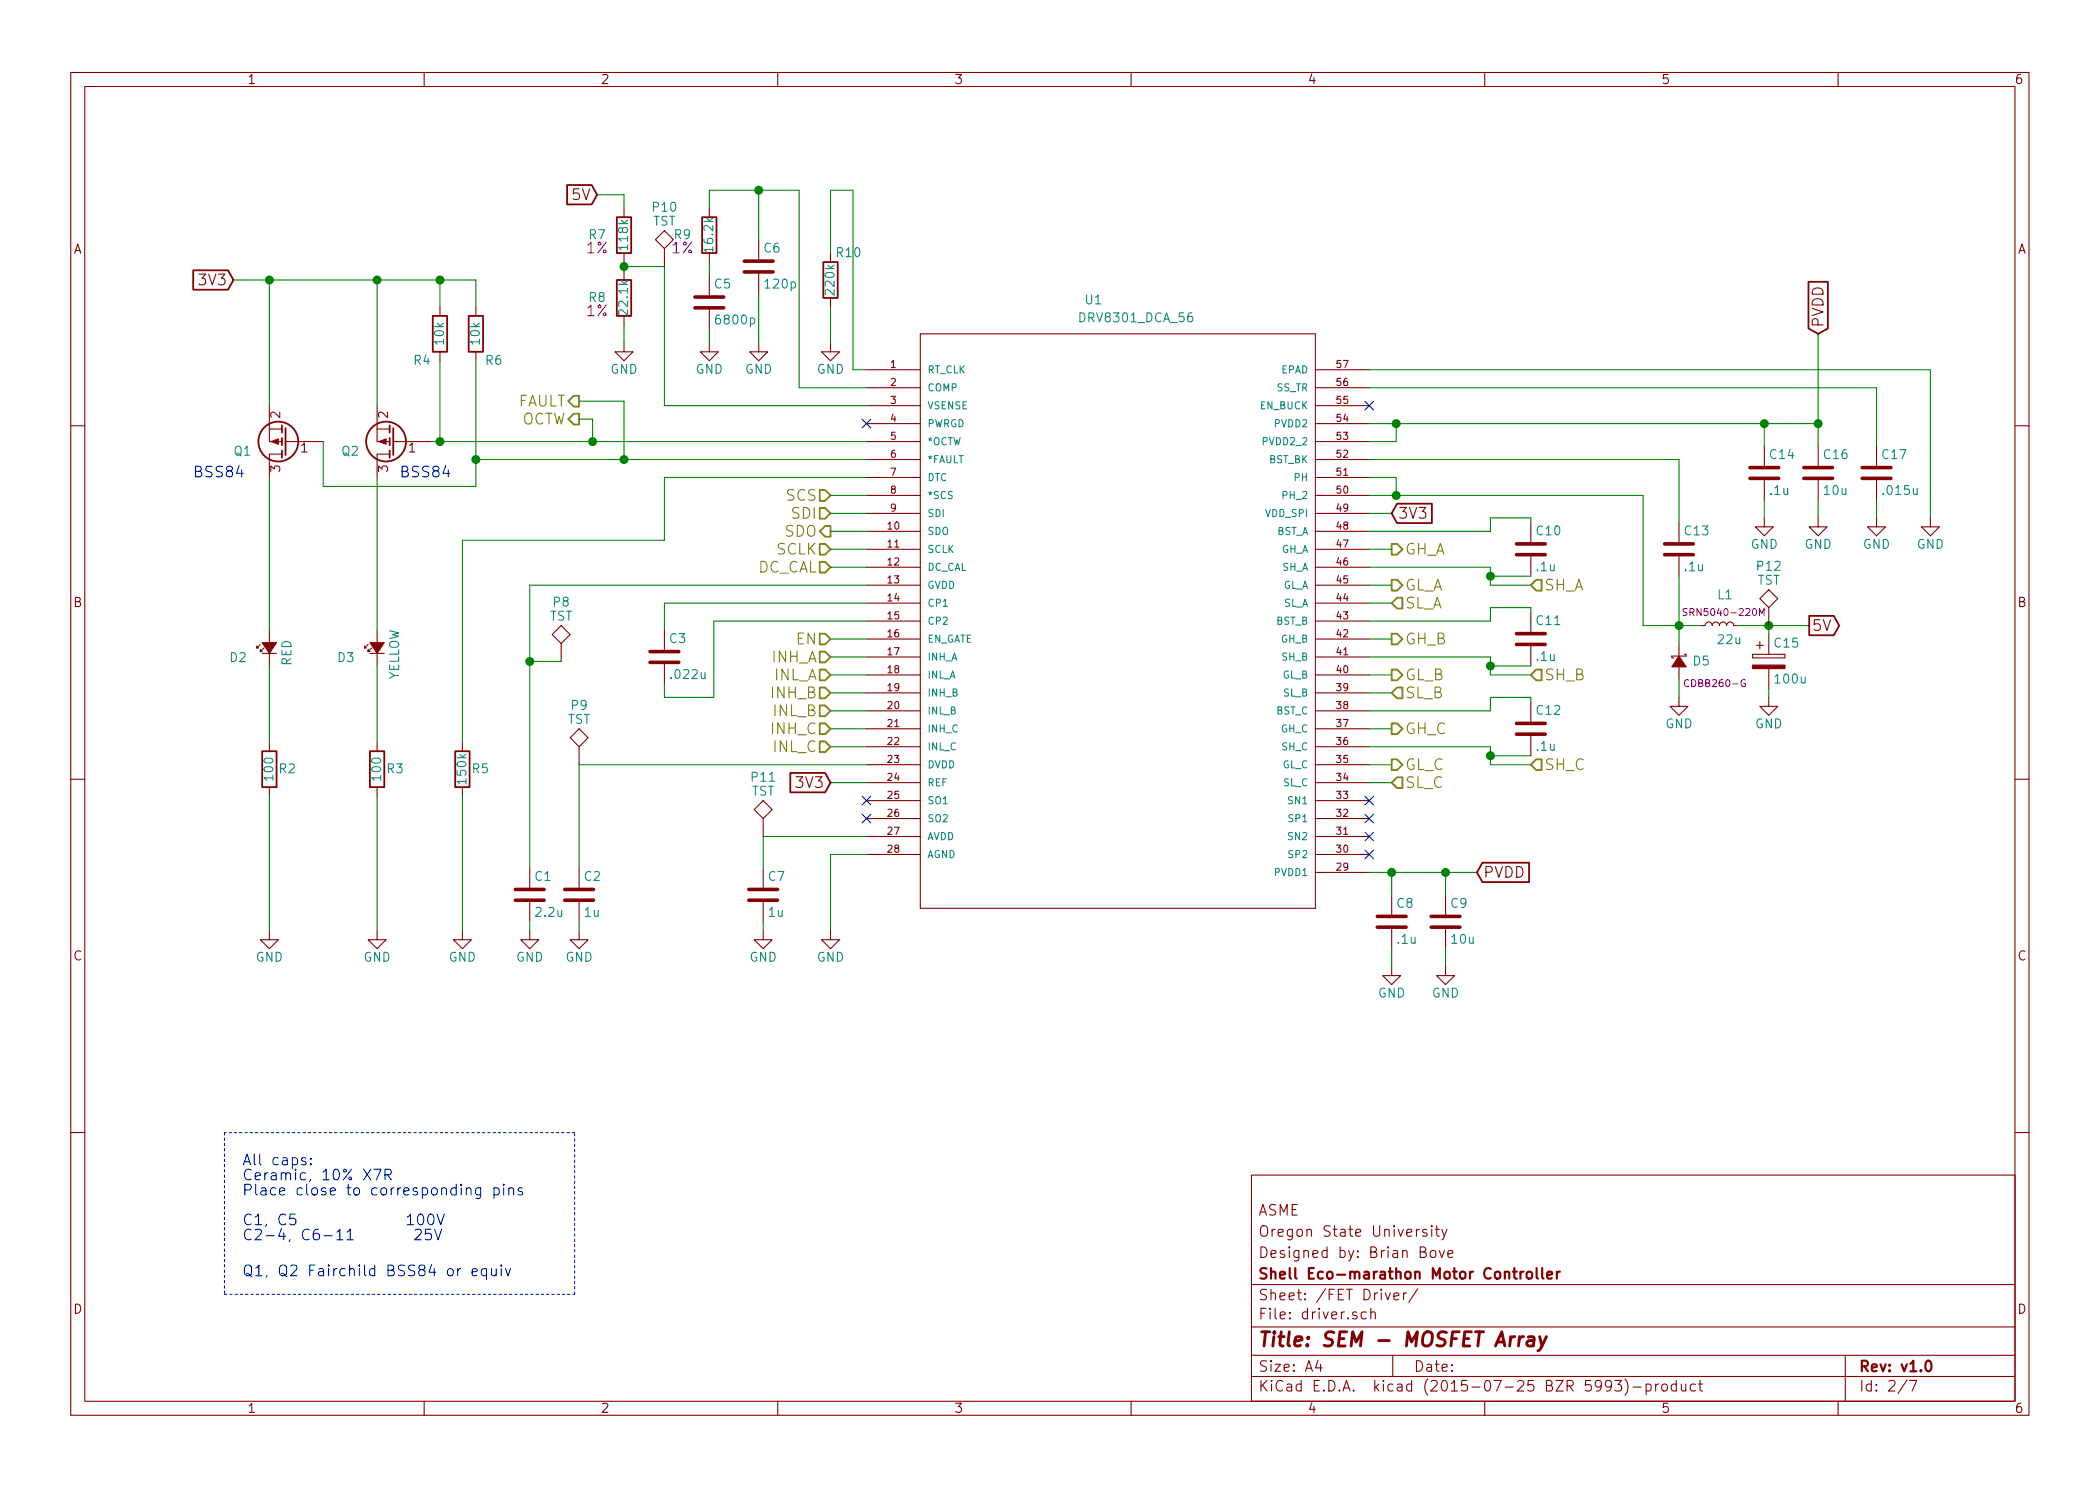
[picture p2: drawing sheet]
<svg xmlns="http://www.w3.org/2000/svg" width="297mm" height="210mm" viewBox="0 0 297 210" stroke-linecap="round" stroke-linejoin="round" font-family="sans-serif">
<g fill="none" stroke="#840000" stroke-width=".15">
<path d="M10 10.3h277v189.9h-277zM12 12.2h273v186.1h-273zM60 10.3v1.9M110 10.3v1.9M160 10.3v1.9M210 10.3v1.9M260 10.3v1.9M88.3 29.5v1.2M88.3 35.8v1.3M88.3 38.3v1.3M92.7 33.9l1.3-1.3 1.2 1.3-1.2 1.3zM94 35.2v2.5"/>
<path d="M100.3 29.5v1.2M100.3 35.8v1.3M100.3 39v2.8M107.3 33.9v2.8M107.3 38.7v2.8M117.5 35.8v1.3M38.1 57.4v5.1h1.8M53.3 57.4v5.1h1.8M62.2 43.4v1.3M62.2 49.8v1.2M67.3 43.4v1.3M67.3 49.8v1.2"/>
<path d="M88.3 48.5v1.3h1.2l-1.2 1.2-1.3-1.2h1.3M88.3 44.7v1.3M100.3 48.5v1.3h1.3l-1.3 1.2-1.2-1.2h1.2M100.3 43.8v2.8M107.3 48.5v1.3h1.3l-1.3 1.2-1.3-1.2h1.3M117.5 48.5v1.3h1.2l-1.2 1.2-1.3-1.2h1.3M117.5 42.2v1.2M122.6 52.3h7.6M122.6 54.9h7.6M122.6 57.4h7.6M122.6 59.9h7.6M130.2 47.2h55.9v81.3h-55.9z"/>
<path d="M186.1 52.3h7.6M186.1 54.9h7.6M186.1 57.4h7.6M186.1 59.9h7.6M10 60.2h2M38.1 60.7h1.8M39.9 64.3h-1.8v3.3M40.4 62.5h5.3M53.3 60.7h1.8M55.1 64.3h-1.8v3.3M55.6 62.5h5.4M122.6 62.5h7.6"/>
<path d="M122.6 65h7.6M122.6 67.6h7.6M122.6 70.1h7.6M122.6 72.6h7.6M122.6 75.2h7.6M122.6 77.7h7.6M186.1 62.5h7.6M186.1 65h7.6M186.1 67.6h7.6M186.1 70.1h7.6M186.1 72.6h7.6M186.1 75.2h7.6"/>
<path d="M186.1 77.7h7.6M216.5 73.9v2.8M216.5 78.7v2.8M237.5 73.9v2.8M237.5 78.7v2.8M249.6 73.3v1.2h1.2l-1.2 1.3-1.3-1.3h1.3M249.6 63.1v2.8M249.6 67.9v2.8M257.2 73.3v1.2h1.2l-1.2 1.3-1.3-1.3h1.3M257.2 63.1v2.8M257.2 67.9v2.8M265.4 73.3v1.2h1.3l-1.3 1.3-1.2-1.3h1.2"/>
<path d="M265.4 63.1v2.8M265.4 67.9v2.8M273 73.3v1.2h1.3l-1.3 1.3-1.2-1.3h1.2M285 60.2h2M36.8 91.2l-.5 .5v-.3v.3h.3M37.1 92.5h2M37.3 91.7l-.5 .5v-.3v.3h.3M38.1 89.1v1.8M38.1 92.5v1.7M52.1 91.2l-.5 .5v-.3v.3h.2M52.3 92.5h2.1M52.6 91.7l-.5 .5v-.3v.3h.2"/>
<path d="M53.3 89.1v1.8M53.3 92.5v1.7M78.1 89.8l1.3-1.3 1.2 1.3-1.2 1.3zM79.4 91.1v2.5M94 89.1v2.8M94 94v2.8M122.6 95.5h7.6M122.6 93h7.6M122.6 80.3h7.6M122.6 90.4h7.6M122.6 82.8h7.6M122.6 87.9h7.6"/>
<path d="M122.6 85.3h7.6M122.6 98h7.6M186.1 95.5h7.6M186.1 93h7.6M186.1 80.3h7.6M186.1 90.4h7.6M186.1 82.8h7.6M186.1 87.9h7.6M186.1 85.3h7.6M186.1 98h7.6M216.5 86.6v2.8M216.5 91.4v2.8"/>
<path d="M216.5 99.3v2.8M237.5 98.7v1.2h1.3l-1.3 1.3-1.3-1.3h1.3M237.5 91.1v1.7M237.5 94.4v1.7M238.3 92.6h.2v.2h-2v.3h.2M240.7 88.5h.5a.51 .51 0 0 1 .5-.5 .51 .51 0 0 1 .5 .5 .51 .51 0 0 1 .5-.5 .51 .51 0 0 1 .5 .5 .51 .51 0 0 1 .5-.5 .51 .51 0 0 1 .5 .5 .51 .51 0 0 1 .5-.5 .51 .51 0 0 1 .5 .5h.5M247.9 92.6v.5zM247.9 93.1h4.6zM247.9 92.6h4.6zM248.4 91.3h1zM248.9 90.8v1zM250.2 98.7v1.2h1.3l-1.3 1.3-1.3-1.3h1.3"/>
<path d="M250.2 83.4l1.3 1.3-1.3 1.3-1.3-1.3zM250.2 86v2.5M250.2 89.8v2.8M250.2 94.6v2.8M252.5 92.6v.5zM10 110.3h2M38.1 105v1.3M38.1 111.4v1.2M53.3 105v1.3M53.3 111.4v1.2M65.4 105v1.3M65.4 111.4v1.2"/>
<path d="M80.6 104.4l1.3-1.3 1.3 1.3-1.3 1.3zM81.9 105.7v2.5M106.7 114.5l1.2-1.2 1.3 1.2-1.3 1.3zM107.9 115.8v2.6M122.6 100.6h7.6M122.6 103.1h7.6M122.6 118.4h7.6M122.6 105.7h7.6M122.6 115.8h7.6M122.6 108.2h7.6M122.6 113.3h7.6M122.6 110.7h7.6"/>
<path d="M186.1 100.6h7.6M186.1 103.1h7.6M186.1 118.4h7.6M186.1 105.7h7.6M186.1 115.8h7.6M186.1 108.2h7.6M186.1 113.3h7.6M186.1 110.7h7.6M216.5 104.1v2.8M285 110.3h2M38.1 131.7v1.3h1.3l-1.3 1.2-1.3-1.2h1.3M53.3 131.7v1.3h1.3l-1.3 1.2-1.2-1.2h1.2"/>
<path d="M65.4 131.7v1.3h1.3l-1.3 1.2-1.3-1.2h1.3M74.9 131.7v1.3h1.3l-1.3 1.2-1.2-1.2h1.2M74.9 122.8v2.8M74.9 127.6v2.8M81.9 131.7v1.3h1.3l-1.3 1.2-1.3-1.2h1.3M81.9 122.8v2.8M81.9 127.6v2.8M107.9 131.7v1.3h1.3l-1.3 1.2-1.2-1.2h1.2M107.9 122.8v2.8M107.9 127.6v2.8M117.5 131.7v1.3h1.2l-1.2 1.2-1.3-1.2h1.3M122.6 120.9h7.6"/>
<path d="M186.1 120.9h7.6M186.1 123.4h7.6M196.8 136.8v1.2h1.3l-1.3 1.3-1.2-1.3h1.2M196.8 126.6v2.8M196.8 131.4v2.8M204.5 136.8v1.2h1.2l-1.2 1.3-1.3-1.3h1.3M204.5 126.6v2.8M204.5 131.4v2.8M10 160.2h2M177 166.3h108v32h-108zM200.9 177.1h.6a.35 .35 0 0 0 .2-.4 .35 .35 0 0 0-.3-.3h-.5v1.5h.6a.4 .4 0 0 0 .3-.4 .4 .4 0 0 0-.4-.4M201.8 174a.37 .37 0 0 0-.6 .1v.1a.54 .54 0 0 0 .6 .3l.1 .1-.1 .2-.1 .1-.5-.1"/>
<path d="M202.4 177.1a.41 .41 0 0 1 .7 .1v.4a.41 .41 0 0 1-.4 .3 .41 .41 0 0 1-.4-.3zM202.5 173.4l-.1 .1 .1 .1 .1-.1-.1-.1v.2M202.5 173.9v1M203 173.9h.6M203.2 173.4v1.3l.2 .2h.2M203.6 176.9l.3 1 .4-1M203.9 173.9l.4 1M204.7 173.9l-.5 1.4-.3 .1M204.8 177.4l.7-.1v-.3l-.5-.1-.2 .2 .1 .7 .1 .1 .5-.1M285 160.2h2M60 198.3v1.9M110 198.3v1.9"/>
<path d="M160 198.3v1.9M177 194.8h108M177 191.8h108M177 187.8h108M177 181.8h108M186.4 192.5l-.3 1h.9M186.8 193v1M193.2 185.7l-.4-.1-.3 .3 .1 .6 .2 .1 .4-.1M193.9 185.7a.38 .38 0 0 1 .6 .1v.8M193.9 185.1v1.5M195.9 182.9l.4 1 .4-1M197 191.8v3"/>
<path d="M197.2 183.4l.7-.1-.1-.3-.4-.1-.2 .2v.7l.2 .1 .4-.1M198.5 182.9v1M199 182.9l-.3 .1-.2 .2M200.5 182.3l-1.2 2M210 198.3v1.9M227.9 196l-.2 .3h-.3l-.3-.3v-.4l.1-.2 .5-.1 .2 .2a1.19 1.19 0 0 1-.2 1.2l-.5 .1M228.4 195.3h1l-.5 .6 .4 .1 .1 .2-.1 .5-.2 .1h-.4l-.3-.1M229.8 195.1a1.71 1.71 0 0 1 0 2.3M231 196.3h1.1M232.8 195.9a.48 .48 0 0 1 .7 .1l.1 .1-.1 .6a.48 .48 0 0 1-.7 0M232.8 195.8v1.5M234.2 195.8v1"/>
<path d="M234.6 195.8l-.3 .1-.1 .2M235.1 196a.41 .41 0 0 1 .7 .1v.4a.41 .41 0 0 1-.4 .3 .41 .41 0 0 1-.3-.3zM237.1 195.9l-.4-.1-.3 .3 .1 .6 .2 .1 .4-.1M237.1 195.3v1.5M237.8 195.8l.1 .9a.4 .4 0 0 0 .6 0M238.5 195.8v1M239.8 195.9l-.4-.1-.3 .3 .1 .6 .2 .1 .4-.1M240.3 195.8h.5M240.5 195.3v1.3l.2 .2h.1M260 198.3v1.9M261 191.8v6.5M269.7 195.2l-1.2 2"/>
<path d="M270.1 195.3h1l-.6 1.5"/>
</g>
<path d="M215.5 179.9l-.3 .1-.1 .2M217.3 179.4v1.3l.3 .2M218.1 179.4v1.3l.2 .2M220.2 179.9v1M220.6 179.9l-.2 .1-.2 .2M216 180.1a.41 .41 0 0 1 .7 .1v.4a.41 .41 0 0 1-.4 .3 .41 .41 0 0 1-.4-.3zM218.8 180.4l.8-.1-.1-.3-.4-.1-.3 .2 .1 .7 .2 .1 .4-.1M272.5 192.7a.35 .35 0 0 1 .4-.2 .35 .35 0 0 1 .2 .3 .77 .77 0 0 1-.4 1.2 .9 .9 0 0 1-.2-1.3z" fill="none" stroke="#840000" stroke-width=".3"/>
<path d="M215.5 189.1a.54 .54 0 0 0-.6 .4M216.2 189.2l.2-.1 .5 .1 .1 .2-.1 1M217 189.6l-.7 .1a.4 .4 0 0 0-.3 .3 .4 .4 0 0 0 .2 .4h.5l.2-.1M217.8 189.1l.3 1.3M218.7 189.1l-.8 1.8-.4 .2" fill="none" stroke="#840000" stroke-width=".41"/>
<g fill="none" stroke="#008400" stroke-width=".15">
<path d="M33 39.6h34.3v3.8M38.1 39.6v17.8M53.3 39.6v17.8M62.2 39.6v3.8M84.5 27.6h3.8v1.9M88.3 37.7h5.7v19.7h28.6M88.3 37.1v1.2M100.3 29.5v-2.6h12.7v28h9.6M100.3 37.1v1.9M107.3 26.9v7M117.5 35.8v-8.9h3.1v25.4h2M62.2 51v11.5"/>
<path d="M67.3 51v17.8h-21.6v-6.3M81.9 59.3h1.9v3.2M81.9 56.8h6.4v8.2M88.3 46v2.5M100.3 46.6v1.9M107.3 41.5v7M117.5 43.4v5.1M193.7 59.9h63.5M193.7 54.9h71.7v8.2M193.7 52.3h79.3v21M197.5 59.9v2.6h-3.8M249.6 59.9v3.2"/>
<path d="M257.2 47.2v15.9M38.1 67.6v21.5M53.3 67.6v21.5M61 62.5h61.6M67.3 65h55.3M117.5 77.7h5.1M117.5 75.2h5.1M117.5 72.6h5.1M117.5 70.1h5.1M122.6 67.6h-28.6v8.8h-28.6v28.6M193.7 77.7h3.1M193.7 72.6h3.1"/>
<path d="M193.7 70.1h38.7v18.4h8.3M193.7 65h43.8v8.9M193.7 67.6h3.8v2.5M216.5 73.9v-.6h-5.7v1.9h-17.1M249.6 70.7v2.6M257.2 70.7v2.6M265.4 70.7v2.6M38.1 94.2v10.8M53.3 94.2v10.8M74.9 93.6h4.5M117.5 93h5.1M117.5 95.5h5.1"/>
<path d="M117.5 98h5.1M117.5 90.4h5.1M117.5 80.3h5.1M122.6 82.8h-47.7v40M122.6 85.3h-28.6v3.8M122.6 87.9h-21.6v10.8h-7v-1.9M193.7 93h17.1v2.5h5.7M193.7 95.5h3.1M193.7 98h3.1M193.7 90.4h3.1M193.7 82.8h3.1M193.7 80.3h17.1v2.5h5.7"/>
<path d="M193.7 85.3h3.1M210.8 81.5h5.7M210.8 94.2h5.7M216.5 99.3v-.6h-5.7v1.9h-17.1M216.5 86.6v-.6h-5.7v1.9h-17.1M237.5 81.5v9.6M237.5 96.1v2.6M245.7 88.5h10.2M250.2 88.5v1.3M250.2 97.4v1.3M38.1 112.6v19.1M53.3 112.6v19.1"/>
<path d="M65.4 112.6v19.1M117.5 103.1h5.1M117.5 105.7h5.1M117.5 100.6h5.1M117.5 110.7h5.1M122.6 118.4h-14.7v4.4M122.6 108.2h-40.7v14.6M193.7 103.1h3.1M193.7 105.7h17.1v2.5h5.7M193.7 110.7h3.1M193.7 108.2h3.1M210.8 106.9h5.7"/>
<path d="M74.9 130.4v1.3M81.9 130.4v1.3M107.9 130.4v1.3M122.6 120.9h-5.1v10.8M193.7 123.4h15.2M196.8 123.4v3.2M196.8 134.2v2.6M204.5 123.4v3.2M204.5 134.2v2.6"/>
</g>
<g fill="none" stroke="#848400" stroke-width=".25">
<path d="M81.2 58.5h.7v1.6h-.7l-.8-.8zM81.2 56h.7v1.5h-.7l-.8-.7zM116 69.3h.7l.8 .8-.8 .8h-.7zM116 77h.7l.8 .7-.8 .8h-.7zM116 71.9h.7l.8 .7-.8 .8h-.7zM116 79.5h.7l.8 .8-.8 .7h-.7zM116.7 74.4h.8v1.5h-.8l-.7-.7zM196.8 77h.8l.8 .7-.8 .8h-.8zM116 92.2h.7l.8 .8-.8 .7h-.7zM116 97.3h.7l.8 .7-.8 .8h-.7zM116 94.7h.7l.8 .8-.8 .8h-.7zM116 99.8h.7l.8 .8-.8 .7h-.7z"/>
<path d="M116 89.7h.7l.8 .7-.8 .8h-.7zM196.8 82h.8l.8 .8-.8 .8h-.8zM196.8 89.7h.8l.8 .7-.8 .8h-.8zM196.8 94.7h.8l.8 .8-.8 .8h-.8zM197.6 84.6h.8v1.5h-.8l-.8-.8zM197.6 97.3h.8v1.5h-.8l-.8-.8zM217.3 94.7h.8v1.6h-.8l-.8-.8zM217.3 82h.8v1.6h-.8l-.8-.8zM116 102.4h.7l.8 .7-.8 .8h-.7zM116 104.9h.7l.8 .8-.8 .7h-.7zM196.8 102.4h.8l.8 .7-.8 .8h-.8zM196.8 107.4h.8l.8 .8-.8 .8h-.8z"/>
<path d="M197.6 110h.8v1.5h-.8l-.8-.8zM217.3 107.4h.8v1.6h-.8l-.8-.8z"/>
</g>
<g fill="none" stroke="#0000c2" stroke-width=".15">
<path d="M41.8 171.8h-.8v.7l.2-.1h.5l.2 .2v.4l-.3 .3h-.4l-.2-.2M43.2 163.9l-.3-.1-.3 .2 .1 .2 .5 .2 .1 .1-.1 .2-.1 .1-.5-.1M44 164.7v.1l-.1-.1h.1v.1M44 163.9v.1h-.1l.1-.1v.1M45.8 174.8h1.2M47.6 174.3l.5-.4v1.5M47.6 175.4h.9M49.1 174.3l.4-.4v1.5M49.1 175.4h.9M52.9 165.4h1l-.7 1.5M54.5 166.2h.5a.42 .42 0 0 0 .4-.4 .42 .42 0 0 0-.4-.4h-.5v1.5M54.8 166.2l.5 .7"/>
<path d="M57.6 172.2l.5-.4v1.5M57.6 173.3h.9M58.7 174.1l.2-.2h.4l.2 .2 .1 .2-.1 .3-.9 .8h1M59.3 171.9a.36 .36 0 0 1 .6 .2 .77 .77 0 0 1-.5 1.2 .98 .98 0 0 1-.1-1.4zM60.7 171.9a.36 .36 0 0 1 .3-.1 .36 .36 0 0 1 .3 .3 .77 .77 0 0 1-.4 1.2 .89 .89 0 0 1-.2-1.4zM61 173.9h-.8l-.1 .7 .3-.1 .5 .1 .1 .2v.4l-.3 .2h-.3l-.3-.1M61.5 173.9l.5 1.5 .5-1.5M61.8 171.8l.5 1.5 .5-1.5M68 168.1v1.2a.43 .43 0 0 1-.7 .2M68 168.1a.48 .48 0 0 0-.7 .1v.6a.48 .48 0 0 0 .7 .2M68.8 179.6a.48 .48 0 0 0-.7 0v.6a.48 .48 0 0 0 .7 .2M68.8 179.5v1.5"/>
<path d="M69.5 179.5v.8a.38 .38 0 0 0 .7 .1M69.9 168.1a.48 .48 0 0 1 .6 .1l.1 .6a.48 .48 0 0 1-.7 .2M69.9 168.1v1.5M70.2 179.5v1M70.9 179l-.1 .1h.1h.1l-.1-.1v.1M70.9 179.5v1M71.2 167.6v.1l.1-.1h-.1v.1M71.2 168.1v1M71.5 179.5l.4 1 .3-1M72 168.2a.38 .38 0 0 1 .6 .1v.8M72 168.1v1M73.9 168.1h-.4l-.2 .2 .1 .2 .5 .2v.1v.2l-.2 .1-.4-.1"/>
<path d="M66.8 180l.7-.1-.1-.3-.4-.1-.2 .2 .1 .7 .1 .1 .4-.1"/>
</g>
<path d="M31.7 160.3v22.8M81.3 160.3h-49.6M31.7 183.1h49.6M81.3 183.1v-22.8" fill="none" stroke="#0000c2" stroke-width=".15" stroke-dasharray=".3 .4"/>
<g fill="none" stroke="#840000" stroke-width=".51">
<path d="M105.3 38.5h4M105.3 37h4M98.3 43.6h4.1M98.3 42h4.1M214.5 78.5h4.1M214.5 77h4.1M235.5 78.5h4M235.5 77h4M247.5 67.7h4.1M247.5 66.2h4.1M255.1 67.7h4.1M255.1 66.2h4.1"/>
<path d="M263.4 67.7h4.1M263.4 66.2h4.1M91.9 93.7h4.1M91.9 92.2h4.1M214.5 91.2h4.1M214.5 89.7h4.1M214.5 103.9h4.1M214.5 102.4h4.1M72.9 127.4h4.1M72.9 125.9h4.1M79.9 127.4h4M79.9 125.9h4"/>
<path d="M105.9 127.4h4.1M105.9 125.9h4.1M194.8 131.2h4.1M194.8 129.7h4.1M202.4 131.2h4.1M202.4 129.7h4.1"/>
</g>
<g fill="none" stroke="#840000" stroke-width=".25">
<path d="M27.3 38.2h5l.7 1.4-.7 1.4h-5zM80.2 26.2h3.5l.8 1.4-.8 1.3h-3.5zM87.2 30.7h2.1v5.1h-2.1zM87.2 39.6h2.1v5.1h-2.1zM99.3 30.7h2v5.1h-2zM116.5 37.1h2v5.1h-2zM255.8 39.9h2.7v6.6l-1.3 .7-1.4-.7zM61.2 44.7h2v5.1h-2zM66.3 44.7h2v5.1h-2zM39.9 60.2v1M39.9 62v1M39.9 63.7v1.1"/>
<path d="M40.4 60.6v3.8M55.1 60.2v1M55.1 62v1M55.1 63.7v1.1M55.6 60.6v3.8M197.6 71.3h4.9v2.7h-4.9l-.8-1.4zM255.9 87.1h3.5l.7 1.4-.7 1.4h-3.5zM37.1 106.3h2v5.1h-2zM52.3 106.3h2.1v5.1h-2.1zM64.4 106.3h2v5.1h-2zM111.8 109.4h4.9l.8 1.3-.8 1.4h-4.9zM209.7 122.1h6.6v2.7h-6.6l-.8-1.4z"/>
<circle cx="39.4" cy="62.5" r="2.82"/>
<circle cx="54.6" cy="62.5" r="2.82"/>
</g>
<g fill="#840000" stroke="#840000" stroke-width=".15">
<path d="M37.1 90.9h2l-1 1.6z"/>
<path d="M52.3 90.9h2.1l-1.1 1.6z"/>
<path d="M38.4 62.5l1-.4v.8z"/>
<path d="M53.6 62.5l1-.4v.8z"/>
<path d="M247.9 94.1h4.6v.5h-4.6z"/>
<path d="M237.5 92.8l1 1.6h-2z"/>
</g>
<g fill="#008400" stroke="#008400" stroke-width=".25">
<circle cx="38.1" cy="39.6" r=".51"/>
<circle cx="53.3" cy="39.6" r=".51"/>
<circle cx="62.2" cy="62.5" r=".51"/>
<circle cx="62.2" cy="39.6" r=".51"/>
<circle cx="67.3" cy="65" r=".51"/>
<circle cx="83.8" cy="62.5" r=".51"/>
<circle cx="88.3" cy="65" r=".51"/>
<circle cx="210.8" cy="106.9" r=".51"/>
<circle cx="210.8" cy="94.2" r=".51"/>
<circle cx="210.8" cy="81.5" r=".51"/>
<circle cx="197.5" cy="59.9" r=".51"/>
<circle cx="249.6" cy="59.9" r=".51"/>
<circle cx="197.5" cy="70.1" r=".51"/>
<circle cx="257.2" cy="59.9" r=".51"/>
<circle cx="196.9" cy="123.4" r=".51"/>
<circle cx="204.5" cy="123.4" r=".51"/>
<circle cx="107.3" cy="26.9" r=".51"/>
<circle cx="88.3" cy="37.7" r=".51"/>
<circle cx="237.5" cy="88.5" r=".51"/>
<circle cx="250.2" cy="88.5" r=".51"/>
<circle cx="74.9" cy="93.6" r=".51"/>
</g>
<g fill="none" stroke="#000084" stroke-width=".15">
<path d="M121.9 59.3l1.3 1.2M123.2 59.3l-1.3 1.2M193.1 56.8l1.2 1.2M194.3 56.8l-1.2 1.2M121.9 115.2l1.3 1.2M121.9 112.7l1.3 1.2M123.2 115.2l-1.3 1.2M123.2 112.7l-1.3 1.2M193.1 117.7l1.2 1.3M193.1 112.7l1.2 1.2M193.1 115.2l1.2 1.2M194.3 117.7l-1.2 1.3"/>
<path d="M194.3 112.7l-1.2 1.2M194.3 115.2l-1.2 1.2M193.1 120.3l1.2 1.2M194.3 120.3l-1.2 1.2"/>
</g>
<path d="M238.6 86.2l-.3-.1-.3 .2 .2 .2 .4 .2v.2l-.2 .2-.4-.1M246.8 96.2a.46 .46 0 0 0-.6 .5 .46 .46 0 0 0 .6 .4l.1-.4h-.2M248.9 87.1v-1l.3 .7 .3-.7v1" fill="none" stroke="#840084" stroke-width=".15"/>
<text font-size="2.8" fill="#840000" x="178" y="190.5">Title: SEM - MOSFET Array</text>
<g font-size="2.1" fill="#840000">
<text x="80.9" y="28.3">5V</text>
<text x="28.3" y="40.4">3V3</text>
<text x="257.9" y="46.3" transform="rotate(-90 257.9 46.3)">PVDD</text>
<text x="197.8" y="73.4">3V3</text>
<text x="256.3" y="89.3">5V</text>
<text x="112.8" y="111.5">3V3</text>
<text x="209.8" y="124.2">PVDD</text>
<text x="178" y="172">ASME</text>
<text x="178" y="178">Designed by: Brian Bove</text>
<text x="178" y="175">Oregon State University</text>
<text x="178" y="184">Sheet: /FET Driver/</text>
<text x="178" y="181">Shell Eco-marathon Motor Controller</text>
<text x="178" y="186.7">File: driver.sch</text>
<text x="178" y="196.9">KiCad E.D.A. kicad (2015-07-25 BZR 5993)-product</text>
<text x="178" y="194.1">Size: A4</text>
<text x="200" y="194.1">Date:</text>
<text x="263" y="194.1">Rev: v1.0</text>
<text x="263" y="196.9">Id: 2/7</text>
</g>
<g font-size="2.1" fill="#840084">
<text x="82.9" y="35.9">1%</text>
<text x="95" y="35.9">1%</text>
<text x="82.9" y="44.7">1%</text>
</g>
<g font-size="2.1" fill="#848400">
<text x="73" y="57.5">FAULT</text>
<text x="73.5" y="60.1">OCTW</text>
<text x="111.2" y="70.9">SCS</text>
<text x="110.9" y="75.9">SDO</text>
<text x="112" y="73.4">SDI</text>
<text x="106.9" y="81">DC_CAL</text>
<text x="109.8" y="78.5">SCLK</text>
<text x="198.8" y="78.5">GH_A</text>
<text x="198.8" y="83.6">GL_A</text>
<text x="218.5" y="83.6">SH_A</text>
<text x="198.8" y="86.1">SL_A</text>
<text x="109.2" y="93.7">INH_A</text>
<text x="112.6" y="91.2">EN</text>
<text x="198.8" y="91.2">GH_B</text>
<text x="109.2" y="98.8">INH_B</text>
<text x="109.4" y="96.3">INL_A</text>
<text x="109.4" y="101.3">INL_B</text>
<text x="198.8" y="96.3">GL_B</text>
<text x="198.8" y="98.8">SL_B</text>
<text x="218.5" y="96.3">SH_B</text>
<text x="109.2" y="103.9">INH_C</text>
<text x="109.4" y="106.4">INL_C</text>
<text x="198.8" y="103.9">GH_C</text>
<text x="198.8" y="109">GL_C</text>
<text x="198.8" y="111.5">SL_C</text>
<text x="218.5" y="109">SH_C</text>
</g>
<g font-size="2.1" fill="#0000c2">
<text x="27.3" y="67.6">BSS84</text>
<text x="56.5" y="67.6">BSS84</text>
<text x="34.3" y="164.9">All caps:</text>
<text x="34.3" y="167">Ceramic, 10% X7R</text>
<text x="34.3" y="169.2">Place close to corresponding pins</text>
<text x="34.3" y="173.4">C1, C5</text>
<text x="34.3" y="175.5">C2-4, C6-11</text>
<text x="34.3" y="180.6">Q1, Q2 Fairchild BSS84 or equiv</text>
</g>
<g font-size="1.8" fill="#840000">
<text x="35" y="11.9">1</text>
<text x="85" y="11.9">2</text>
<text x="135" y="11.9">3</text>
<text x="185" y="11.9">4</text>
<text x="235" y="11.9">5</text>
<text x="285" y="11.9">6</text>
<text x="10.4" y="35.9">A</text>
<text x="285.4" y="35.9">A</text>
<text x="39.6" y="59.2" transform="rotate(-90 39.6 59.2)">2</text>
<text x="54.9" y="59.2" transform="rotate(-90 54.9 59.2)">2</text>
<text x="42.6" y="64">1</text>
<text x="57.8" y="64">1</text>
<text x="39.6" y="66.8" transform="rotate(-90 39.6 66.8)">3</text>
<text x="54.9" y="66.8" transform="rotate(-90 54.9 66.8)">3</text>
<text x="10.4" y="85.9">B</text>
<text x="285.4" y="85.9">B</text>
<text x="10.4" y="135.9">C</text>
<text x="285.4" y="135.9">C</text>
<text x="10.4" y="185.9">D</text>
<text x="285.4" y="185.9">D</text>
<text x="35" y="199.9">1</text>
<text x="85" y="199.9">2</text>
<text x="135" y="199.9">3</text>
<text x="185" y="199.9">4</text>
<text x="235" y="199.9">5</text>
<text x="285" y="199.9">6</text>
</g>
<g font-size="1.8" fill="#008484">
<text x="92.4" y="29.9">P10</text>
<text x="83.3" y="33.8">R7</text>
<text x="88.8" y="35.2" transform="rotate(-90 88.8 35.2)">118k</text>
<text x="92.3" y="31.9">TST</text>
<text x="95.4" y="33.8">R9</text>
<text x="100.9" y="35.5" transform="rotate(-90 100.9 35.5)">16.2k</text>
<text x="108.1" y="35.7">C6</text>
<text x="101.1" y="40.8">C5</text>
<text x="108.3" y="40.8">120p</text>
<text x="118" y="41.6" transform="rotate(-90 118 41.6)">220k</text>
<text x="118.4" y="36.4">R10</text>
<text x="83.3" y="42.7">R8</text>
<text x="88.8" y="44.4" transform="rotate(-90 88.8 44.4)">22.1k</text>
<text x="101.5" y="45.9">6800p</text>
<text x="153" y="45.6">DRV8301_DCA_56</text>
<text x="153.5" y="43">U1</text>
<text x="58.6" y="51.6">R4</text>
<text x="62.8" y="48.7" transform="rotate(-90 62.8 48.7)">10k</text>
<text x="67.9" y="48.7" transform="rotate(-90 67.9 48.7)">10k</text>
<text x="68.7" y="51.6">R6</text>
<text x="86.3" y="52.9">GND</text>
<text x="98.4" y="52.9">GND</text>
<text x="105.4" y="52.9">GND</text>
<text x="115.5" y="52.9">GND</text>
<text x="33.1" y="64.5">Q1</text>
<text x="48.4" y="64.5">Q2</text>
<text x="250.4" y="64.9">C14</text>
<text x="258" y="64.9">C16</text>
<text x="266.3" y="64.9">C17</text>
<text x="250.4" y="70">.1u</text>
<text x="258.1" y="70">10u</text>
<text x="266.5" y="70">.015u</text>
<text x="217.4" y="75.7">C10</text>
<text x="238.4" y="75.7">C13</text>
<text x="247.6" y="77.6">GND</text>
<text x="255.2" y="77.6">GND</text>
<text x="263.5" y="77.6">GND</text>
<text x="271.1" y="77.6">GND</text>
<text x="217.4" y="80.8">.1u</text>
<text x="238.3" y="80.8">.1u</text>
<text x="248.5" y="82.7">TST</text>
<text x="248.6" y="80.7">P12</text>
<text x="77.7" y="87.8">TST</text>
<text x="78.3" y="85.8">P8</text>
<text x="217.4" y="88.4">C11</text>
<text x="243" y="84.8">L1</text>
<text x="32.6" y="93.7">D2</text>
<text x="41.2" y="94.2" transform="rotate(-90 41.2 94.2)">RED</text>
<text x="47.8" y="93.7">D3</text>
<text x="94.7" y="91">C3</text>
<text x="217.4" y="93.5">.1u</text>
<text x="239.5" y="94.2">D5</text>
<text x="243.1" y="91.1">22u</text>
<text x="251.1" y="91.6">C15</text>
<text x="56.4" y="96.4" transform="rotate(-90 56.4 96.4)">YELLOW</text>
<text x="80.8" y="100.4">P9</text>
<text x="95" y="96.1">.022u</text>
<text x="217.4" y="101.1">C12</text>
<text x="251.2" y="96.7">100u</text>
<text x="80.2" y="102.4">TST</text>
<text x="217.4" y="106.2">.1u</text>
<text x="235.5" y="103">GND</text>
<text x="248.2" y="103">GND</text>
<text x="38.7" y="110.3" transform="rotate(-90 38.7 110.3)">100</text>
<text x="39.5" y="109.4">R2</text>
<text x="53.9" y="110.3" transform="rotate(-90 53.9 110.3)">100</text>
<text x="54.8" y="109.4">R3</text>
<text x="66" y="110.8" transform="rotate(-90 66 110.8)">150k</text>
<text x="66.8" y="109.4">R5</text>
<text x="106.3" y="112.6">TST</text>
<text x="106.4" y="110.6">P11</text>
<text x="75.7" y="124.6">C1</text>
<text x="82.7" y="124.6">C2</text>
<text x="108.7" y="124.6">C7</text>
<text x="75.9" y="129.7">2.2u</text>
<text x="82.7" y="129.7">1u</text>
<text x="108.7" y="129.7">1u</text>
<text x="197.6" y="128.4">C8</text>
<text x="205.2" y="128.4">C9</text>
<text x="36.1" y="136.1">GND</text>
<text x="51.4" y="136.1">GND</text>
<text x="63.4" y="136.1">GND</text>
<text x="73" y="136.1">GND</text>
<text x="80" y="136.1">GND</text>
<text x="106" y="136.1">GND</text>
<text x="115.5" y="136.1">GND</text>
<text x="197.7" y="133.5">.1u</text>
<text x="205.4" y="133.5">10u</text>
<text x="194.9" y="141.1">GND</text>
<text x="202.5" y="141.1">GND</text>
</g>
<g font-size="1.4" fill="#840000">
<text x="126" y="52.1">1</text>
<text x="189.1" y="52.1">57</text>
<text x="126" y="54.6">2</text>
<text x="126" y="57.1">3</text>
<text x="126" y="59.7">4</text>
<text x="189.1" y="59.7">54</text>
<text x="189.1" y="57.1">55</text>
<text x="189.1" y="54.6">56</text>
<text x="126" y="62.2">5</text>
<text x="126" y="64.8">6</text>
<text x="189.1" y="64.8">52</text>
<text x="189.1" y="62.2">53</text>
<text x="126" y="67.3">7</text>
<text x="126" y="69.8">8</text>
<text x="189.1" y="69.8">50</text>
<text x="189.1" y="67.3">51</text>
<text x="125.6" y="74.9">10</text>
<text x="125.6" y="77.5">11</text>
<text x="126" y="72.4">9</text>
<text x="189.1" y="77.5">47</text>
<text x="189.1" y="74.9">48</text>
<text x="189.1" y="72.4">49</text>
<text x="125.6" y="80">12</text>
<text x="125.6" y="82.5">13</text>
<text x="189.1" y="82.5">45</text>
<text x="189.1" y="80">46</text>
<text x="125.6" y="85.1">14</text>
<text x="125.6" y="87.6">15</text>
<text x="189.1" y="87.6">43</text>
<text x="189.1" y="85.1">44</text>
<text x="125.6" y="90.2">16</text>
<text x="125.6" y="92.7">17</text>
<text x="125.6" y="95.2">18</text>
<text x="189.1" y="95.2">40</text>
<text x="189.1" y="92.7">41</text>
<text x="189.1" y="90.2">42</text>
<text x="125.6" y="100.3">20</text>
<text x="125.6" y="97.8">19</text>
<text x="189.1" y="100.3">38</text>
<text x="189.1" y="97.8">39</text>
<text x="125.6" y="102.9">21</text>
<text x="125.6" y="105.4">22</text>
<text x="125.6" y="107.9">23</text>
<text x="189.1" y="107.9">35</text>
<text x="189.1" y="105.4">36</text>
<text x="189.1" y="102.9">37</text>
<text x="125.6" y="110.5">24</text>
<text x="125.6" y="113">25</text>
<text x="189.1" y="113">33</text>
<text x="189.1" y="110.5">34</text>
<text x="125.6" y="115.6">26</text>
<text x="125.6" y="118.1">27</text>
<text x="189.1" y="118.1">31</text>
<text x="189.1" y="115.6">32</text>
<text x="125.6" y="120.6">28</text>
<text x="189.1" y="120.6">30</text>
<text x="189.1" y="123.2">29</text>
</g>
<g font-size="1.4" fill="#008484">
<text x="131.2" y="52.8">RT_CLK</text>
<text x="181.1" y="52.8">EPAD</text>
<text x="131.2" y="55.4">COMP</text>
<text x="131.2" y="57.9">VSENSE</text>
<text x="178.2" y="57.9">EN_BUCK</text>
<text x="180.5" y="55.4">SS_TR</text>
<text x="131.2" y="60.4">PWRGD</text>
<text x="131.2" y="63">*OCTW</text>
<text x="131.2" y="65.5">*FAULT</text>
<text x="178.7" y="63">PVDD2_2</text>
<text x="179.4" y="65.5">BST_BK</text>
<text x="180.3" y="60.4">PVDD2</text>
<text x="131.2" y="68.1">DTC</text>
<text x="131.2" y="70.6">*SCS</text>
<text x="181.5" y="70.6">PH_2</text>
<text x="183.1" y="68.1">PH</text>
<text x="131.2" y="73.1">SDI</text>
<text x="131.2" y="75.7">SDO</text>
<text x="179" y="73.1">VDD_SPI</text>
<text x="180.4" y="75.7">BST_A</text>
<text x="131.2" y="78.2">SCLK</text>
<text x="131.2" y="80.8">DC_CAL</text>
<text x="131.2" y="83.3">GVDD</text>
<text x="181.1" y="78.2">GH_A</text>
<text x="181.3" y="83.3">GL_A</text>
<text x="181.3" y="80.8">SH_A</text>
<text x="131.2" y="85.8">CP1</text>
<text x="131.2" y="88.4">CP2</text>
<text x="180.4" y="88.4">BST_B</text>
<text x="181.4" y="85.8">SL_A</text>
<text x="131.2" y="90.9">EN_GATE</text>
<text x="131.2" y="93.5">INH_A</text>
<text x="181.1" y="90.9">GH_B</text>
<text x="181.3" y="93.5">SH_B</text>
<text x="131.2" y="101.1">INL_B</text>
<text x="131.2" y="96">INL_A</text>
<text x="131.2" y="98.5">INH_B</text>
<text x="180.4" y="101.1">BST_C</text>
<text x="181.3" y="96">GL_B</text>
<text x="181.4" y="98.5">SL_B</text>
<text x="131.2" y="103.6">INH_C</text>
<text x="131.2" y="106.2">INL_C</text>
<text x="181.1" y="103.6">GH_C</text>
<text x="181.3" y="106.2">SH_C</text>
<text x="131.2" y="108.7">DVDD</text>
<text x="131.2" y="111.2">REF</text>
<text x="131.2" y="113.8">SO1</text>
<text x="181.3" y="108.7">GL_C</text>
<text x="181.4" y="111.2">SL_C</text>
<text x="182.3" y="113.8">SN1</text>
<text x="131.2" y="116.3">SO2</text>
<text x="131.2" y="118.9">AVDD</text>
<text x="182.3" y="118.9">SN2</text>
<text x="182.4" y="116.3">SP1</text>
<text x="131.2" y="121.4">AGND</text>
<text x="180.3" y="123.9">PVDD1</text>
<text x="182.4" y="121.4">SP2</text>
</g>
<g font-size="1.4" fill="#840084">
<text x="238.9" y="87.1">SRN5040-220M</text>
<text x="238.7" y="97.2">CDBB260-G</text>
</g>
</svg>
